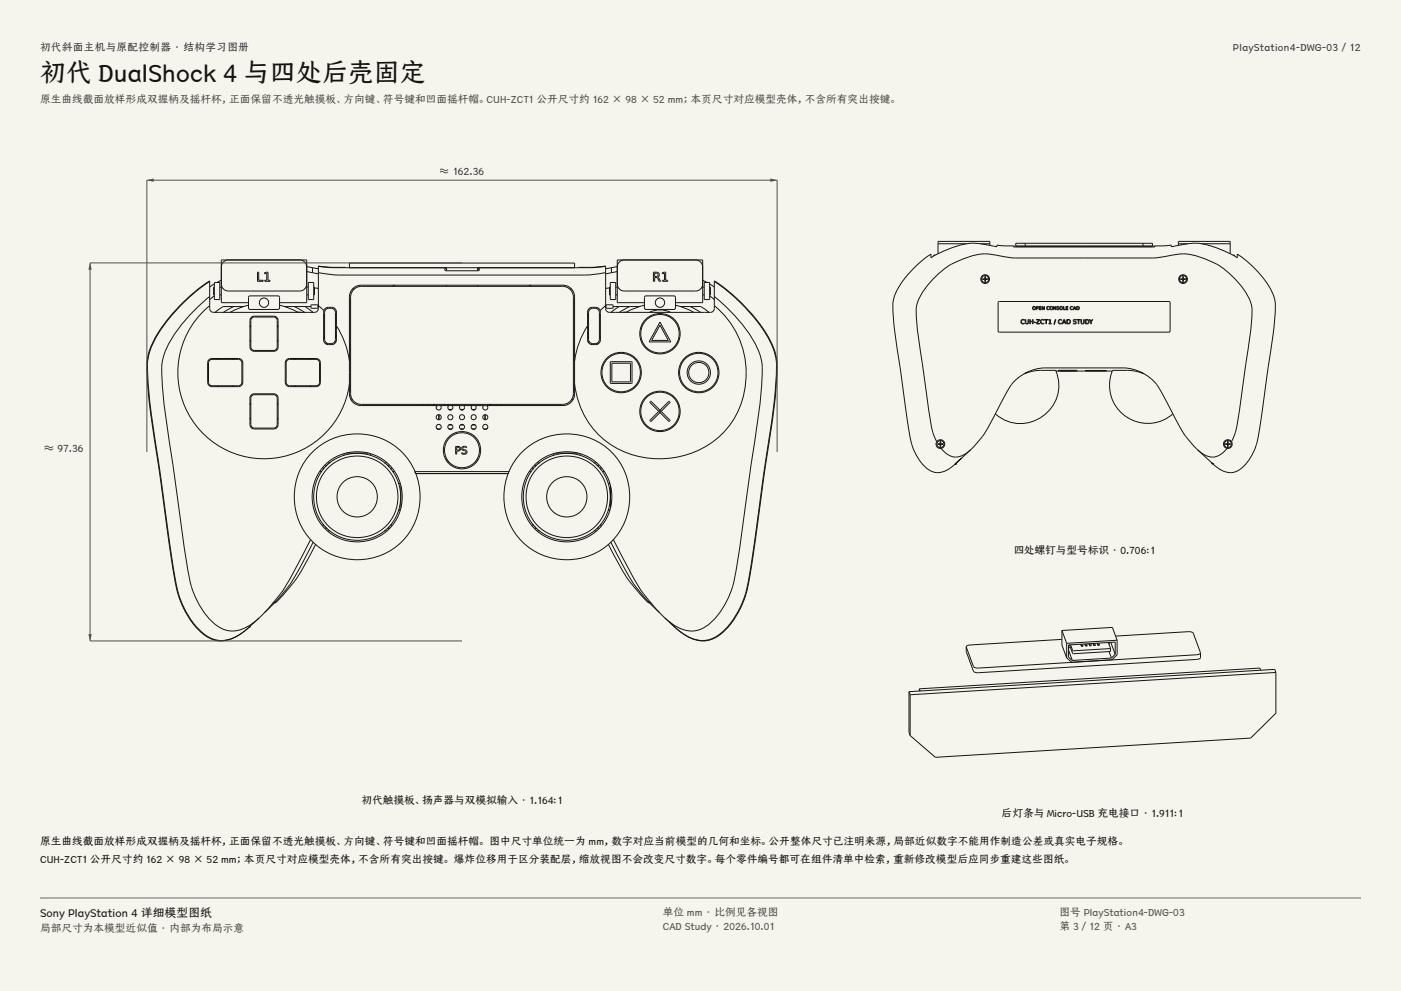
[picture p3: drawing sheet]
<svg xmlns="http://www.w3.org/2000/svg" width="420mm" height="297mm" viewBox="0 0 420 297" stroke-linecap="round" stroke-linejoin="round" font-family="sans-serif">
<g fill="#f5f4ed">
<path d="M0 0h420v297h-420z"/>
<path d="M12 12h396v275h-396z"/>
</g>
<g fill="none" stroke="#141413" stroke-width=".3">
<path d="M66.3 79.1h.3M68.4 77.9a2.09 2.09 0 0 0-2.1 2.1M89.9 77.9a2.09 2.09 0 0 1 2.1 2.1M91.7 79.1h.3M92 79.9l1.7 .3M95.4 79.8l8.2 .4M95.4 79.8l3.4 .4h4.8M95.4 79.8v1.9M181.6 79.8l-8.2 .4M181.6 79.8l-3.4 .4h-4.8M181.6 79.8v1.9M185 79.9l-1.7 .3"/>
<path d="M185 79.1h.3M187.1 77.9a2.09 2.09 0 0 0-2.1 2.1M208.6 77.9a2.09 2.09 0 0 1 2.1 2.1M210.4 79.1h.3M62.9 84.4v-.2a50.4 50.4 0 0 0-17.7 19.7l-.5 1.4a17.6 17.6 0 0 0-.6 7.7 422.5 422.5 0 0 0 4.2 32.4l3.6 25.6a29.9 29.9 0 0 0 7.8 18 8.8 8.8 0 0 0 12.4 1l2.6-2.1M62.9 84.4a50.5 50.5 0 0 0-17.5 19.5l-.5 1.4a17.5 17.5 0 0 0-.6 7.7 421.7 421.7 0 0 0 4.2 32.3l3.6 25.6a29.8 29.8 0 0 0 7.8 18 8.8 8.8 0 0 0 12.3 1l2.7-2.1M62.9 88.8a47.8 47.8 0 0 0-13 15.7 16.2 16.2 0 0 0-1.3 9 385.8 385.8 0 0 0 3.9 30.8 383.2 383.2 0 0 0 4.9 31.5 22.6 22.6 0 0 0 8.6 12.3 8.9 8.9 0 0 0 10.2-1.7l1.5-1.2M62.9 91.6v.9M62.9 91.6a25.8 25.8 0 0 0 3.6 42.6 25.8 25.8 0 0 0 38.3-19.1M62.9 84.4v4.4M62.9 88.8v2.8M62.9 92.5h.1"/>
<path d="M62.9 92.5l.5 .9 .6 .2h30.3l.6-.2 .5-.9M64.3 85.1l-1.4 .9M64.3 88.7l-1.4 1.1M64.3 86.1h-.3v2.3h.3M64.3 84.7h1.6v5.1h-1.6zM65.9 88.4h.4M65.9 86.1h.4M66.3 84l-1.3 .7M66.3 85.1a2.09 2.09 0 0 0 2.1 2.1h21.5a2.09 2.09 0 0 0 2.1-2.1M70.1 91.9l-3.1 1.7M73 91.9h-6.1l-2.5 1.7M74.5 91.5l-2.8 .8-2.7 1.3"/>
<path d="M74.5 90.7h-8.2v-12.8h25.7v12.8h-8.2M74.7 88.7h8.9l.2 .4-.1 3.4-.4 .2h-8.6l-.2-.4v-3.2zM75.2 97.6l-.3 .5M77.2 81.6h.4v2.4h1.3v.3h-1.7zM79.3 81.7l1-.1v2.4h.6v.3h-1.5v-.3h.6v-2.1l-.7 .1zM83.1 97.6l.3 .5M83.8 91.5l2.8 .8 2.7 1.3M85.3 91.9h7.9M88.2 91.9l3.1 1.7M89.3 93.6h.9M89.3 93.6h-.3M91.4 91.9l2.5 1.7"/>
<path d="M92 81.4l1.7 .3M92 88.4h.4M92 86.1h.4M92.4 84.7h1.6v5.1h-1.6zM93.3 91.4h2v1h-2zM93.7 80.2l1.7 .3M93.7 81.7l1.7 .4M93.7 80.2v1.5M94 86.1h.3v.8v1.5h-.3M94.3 86.3l1.1 .1M95.4 81.7l2.5 .4a296 296 0 0 0 25.5 .3h32.4a269.5 269.5 0 0 0 23.3-.3l2.5-.4M95.4 91.6v.9"/>
<path d="M95.4 91.6l1.7 1.5M95.4 91.3l-.1 .3M95.4 81.7v9.9M95.4 92.5h.1M97.1 93.1a2.19 2.19 0 0 1 3.7 0l.1 4.5M97.1 93.1l-.1 8.8a1.4 1.4 0 0 0 1.4 1.4 1.9 1.9 0 0 0 2.4-1l.1-4.7M97.3 94.5h-.3M97.6 92.9a1.76 1.76 0 0 1 3 .8v8a1.67 1.67 0 0 1-1.7 1.3 1.67 1.67 0 0 1-1.6-1.3v-8zM100.6 94.5h.3M100.9 97.6a25.8 25.8 0 0 1 3.9 10.6M103.6 80.2l1.2 .1M103.6 80.2h.1"/>
<path d="M104.8 80.2h67.4M104.8 80.2v-1.4h67.4v1.4M105.6 86.6h.6M106.1 86.8a3.2 3.2 0 0 1 2.3-1h60.2a3.3 3.3 0 0 1 3.3 3.3v28.8a3.3 3.3 0 0 1-3.3 3.3h-60.2a3.3 3.3 0 0 1-3.3-3.3v-28.8a3.2 3.2 0 0 1 1-2.3zM118.4 85.5l-.7 .3M133.8 80.4l-.4 .2a.4 .4 0 0 0 .1 .5 .4 .4 0 0 0 .5 0l9.6-.1M133.8 80.2v.9M133.8 85.5v.3M143.2 80.4l.4 .1M143.2 85.5v.3M143.6 80.5h.1M143.6 80.5v.5"/>
<path d="M158.6 85.5l.7 .3M170.8 86.6h.6M172.2 80.3h-29v.8M173.4 80.2l-1.2 .1M173.4 80.2h.1M176.1 97.6a25.8 25.8 0 0 0-3.9 10.6M176.4 94.5h-.3M176.7 92.9a1.76 1.76 0 0 1 3 .8v8a1.67 1.67 0 0 1-1.6 1.3 1.67 1.67 0 0 1-1.7-1.3v-8zM179.7 94.5h.3M179.9 93.1a2.19 2.19 0 0 0-3.7 0l-.1 4.5M179.9 93.1l.1 8.8a1.4 1.4 0 0 1-1.4 1.4 1.9 1.9 0 0 1-2.4-1l-.1-4.7M181.6 91.6a1.61 1.61 0 0 0 1.1 2h30.3l.6-.2 .5-.9"/>
<path d="M181.6 91.6l-1.7 1.5M181.6 91.3l.1 .3M181.6 81.7v9.9M181.7 91.4h2v1h-2zM182.7 86.3l-1.1 .1M183 86.1h-.3v2.3h.3M183 84.7h1.6v5.1h-1.6zM183.3 80.2l-1.7 .3M183.3 81.7l-1.7 .4M183.3 80.2v1.5M183.8 91.9h7.9M184.6 88.4h.4"/>
<path d="M184.6 86.1h.4M185 81.4l-1.7 .3M185 85.1a2.09 2.09 0 0 0 2.1 2.1h21.5a2.09 2.09 0 0 0 2.1-2.1M185.6 91.9l-2.5 1.7M187.7 93.6h-.9M187.7 93.6h.3M188.8 91.9l-3.1 1.7M193.2 91.5l-2.8 .8-2.7 1.3M193.2 90.7h-8.2v-12.8h25.7v12.8h-8.2M193.4 88.7h8.9l.2 .4-.1 3.4-.4 .2h-8.6l-.2-.4v-3.2zM194.6 93.6a7.2 7.2 0 0 1 6.5 0M195.9 81.6h.8a.76 .76 0 0 1 .9 .5 .76 .76 0 0 1-.4 .9l.8 1.3h-.4l-.5-1-.4-.1h-.4v1.1h-.4z"/>
<path d="M196.3 81.9h.4a.49 .49 0 0 1 .6 .5 .49 .49 0 0 1-.6 .4h-.4zM197.8 96.5l3.3 6h-6.5zM197.8 97.4l2.6 4.6h-5.1zM198.5 81.7l1.1-.1v2.4h.6v.3h-1.6v-.3h.6v-2.1l-.7 .1zM202.5 91.5l2.8 .8 2.7 1.3M204 91.9h6.1l2.5 1.7M206.9 91.9l3.1 1.7M210.7 84l1.3 .7M210.7 88.4h.4M210.7 86.1h.4M211.1 84.7h1.6v5.1h-1.6zM212.7 85.1l1.4 .9"/>
<path d="M212.7 88.7l1.4 1.1M212.7 86.1h.3v.8v1.5h-.3M214.1 84.4v-.2a51.2 51.2 0 0 1 17.6 19.4 18.2 18.2 0 0 1 1.1 10.2 555.4 555.4 0 0 1-4.2 32.4l-3.5 24.9a29.4 29.4 0 0 1-8.3 18.4 8.7 8.7 0 0 1-11.9 .5l-2.6-2.1M214.1 84.4a51.8 51.8 0 0 1 17.2 18.9 18.1 18.1 0 0 1 1.4 10.5 554.3 554.3 0 0 1-4.3 32.3l-3.5 24.9a29.3 29.3 0 0 1-8.3 18.3 8.7 8.7 0 0 1-11.8 .6l-2.7-2.1M214.1 88.8a47.8 47.8 0 0 1 13 15.7 16.2 16.2 0 0 1 1.3 9 385.8 385.8 0 0 1-3.9 30.8 383.2 383.2 0 0 1-4.9 31.5 22.6 22.6 0 0 1-8.6 12.3 8.9 8.9 0 0 1-10.2-1.7l-1.5-1.2M214.1 91.6a26.3 26.3 0 0 1 2.2 38.7 27.1 27.1 0 0 1-36.6 .2 25.4 25.4 0 0 1-7.5-15.4M214.1 91.6v.9M214.1 84.4v4.4M214.1 88.8v2.8M214.1 92.5h.1M65.1 115.6l.4 .3M65.5 107.4l-.4 .3"/>
<path d="M69.5 107.4l.5 .3M70 115.6l-.5 .3M72.5 108.7l-.2-.6-.8-.4h-7.9l-.9 .4-.2 .6v5.9l.4 .8 .7 .2h7.9l.6-.2 .4-.8M72.5 108.7h.3M72.5 114.6h.3M72.5 108.7v5.9M72.8 108.7a1.28 1.28 0 0 0-1.3-1.3h-8a1.28 1.28 0 0 0-1.3 1.3v5.9a1.28 1.28 0 0 0 1.3 1.3h8a1.28 1.28 0 0 0 1.3-1.3M72.8 108.7v5.9M74.9 102l.3 .5M76.2 118a1.28 1.28 0 0 0-1.3 1.3v8a1.28 1.28 0 0 0 1.3 1.3h5.9a1.28 1.28 0 0 0 1.3-1.3v-8a1.28 1.28 0 0 0-1.3-1.3M76.2 105.3a1.28 1.28 0 0 1-1.3-1.3v-8a1.28 1.28 0 0 1 1.3-1.2h5.9a1.28 1.28 0 0 1 1.3 1.2v8a1.28 1.28 0 0 1-1.3 1.3M76.2 118h5.9"/>
<path d="M76.2 105.3h5.9M76.2 105l-.8-.4-.2-.6v-7.9l.2-.7 .8-.4h5.9l.8 .4 .2 .7v7.9l-.2 .6-.8 .4M76.2 118.3l-.8 .4-.2 .6v7.9l.2 .7 .8 .4h5.9l.8-.4 .2-.7v-7.9l-.2-.6-.8-.4M76.2 105v.3M76.2 118v.3M76.2 105h5.9M76.2 118.3h5.9M82.1 105v.3M82.1 118v.3M83.4 102l-.3 .5M85.5 108.7a1.28 1.28 0 0 1 1.3-1.3h8a1.28 1.28 0 0 1 1.3 1.3v5.9a1.28 1.28 0 0 1-1.3 1.3h-8a1.28 1.28 0 0 1-1.3-1.3M85.5 108.7v5.9"/>
<path d="M85.5 108.7h.3M85.5 114.6h.3M85.8 108.7l.2-.6 .8-.4h7.9l.9 .4 .2 .6v5.9l-.4 .8-.7 .2h-7.9l-.6-.2-.4-.8M85.8 108.7v5.9M88.3 115.6l.5 .3M88.8 107.4l-.5 .3M92.8 107.4l.4 .3M93.2 115.6l-.4 .3M97 101.2l.3 .5M97 100.8l.3 .1M97.9 102.8l.2 .4M99.1 103l.1 .3"/>
<path d="M100.4 102.3l.2 .4M100.9 100.8l-.3 .1M104.8 108.2v-19.2a3.5 3.5 0 0 1 3.4-3.5h60.6a3.5 3.5 0 0 1 3.4 3.5v19.2M104.8 108.2v6.9M104.8 115.1a6.7 6.7 0 0 0 .5 4.9 3.5 3.5 0 0 0 2.9 1.5h22.8a.76 .76 0 0 0 0 1.1 .76 .76 0 0 0 1.1 0 .76 .76 0 0 0-.1-1.1M104.8 103.5h.3M104.8 104.7h.3M104.8 118.6h.4M105.2 119.8h.5M171.3 119.8h.5M171.8 118.6h.4M171.9 103.5h.3"/>
<path d="M171.9 104.7h.3M172.2 108.2v6.9M172.2 115.1a6.7 6.7 0 0 1-.5 4.9 3.5 3.5 0 0 1-2.9 1.5h-22.8a.76 .76 0 0 1 0 1.1 .76 .76 0 0 1-1.1 0 .76 .76 0 0 1 .1-1.1M176.1 100.8l.3 .1M176.6 102.3l-.2 .4M177.9 103l-.1 .3M179.1 102.8l-.2 .4M180 101.2l-.3 .5M180 100.8l-.3 .1M183 108.4h6.4v6.5h-6.4zM183.4 108.9h5.6v5.5h-5.6zM74.9 125.3l.3 .4"/>
<path d="M75.2 120.8l-.3 .5M83.1 120.8l.3 .5M83.4 125.3l-.3 .4M98.1 139.4l-.4 .1-.1 .5M98.2 138.7h.7M103.1 136v.5M103.8 135.8h1.7M105.5 135.8h3.2M105.5 135.8v.2M108.7 135.8h1.7M108.7 135.8v.2M111 136v.5"/>
<path d="M115.2 138.7h.7M116 139.4l.5 .1 .1 .5M126.9 121.2v.3M128 121.2v.3M130.2 121.2l-.3 .3M130.9 128.3l1.1 .2M130.9 121.7l.6-.2h14l.6 .2M131.5 124.3v1.5M131.6 124.3v1.5M133.7 137.8h.4M134.1 138.4h.5M134.4 121.2v.3"/>
<path d="M134.5 121.5a.76 .76 0 0 0 0 1.1 .76 .76 0 0 0 1.1 0 .76 .76 0 0 0-.1-1.1M134.5 128.5h1M134.5 127.4h1M134.5 122.7h1M134.7 127.2h.6M134.7 122.8h.6M136.6 133.8h.7a.75 .75 0 0 1 .8 1 .75 .75 0 0 1-1.2 .4v.9h-.3zM136.9 134.1h.4a.43 .43 0 0 1 .5 .4 .43 .43 0 0 1-.5 .4h-.4zM138 121.5a.76 .76 0 0 0-.1 1.1 .76 .76 0 0 0 1.2 0 .76 .76 0 0 0-.1-1.1M138 128.5h1M138 127.4h1M138 122.7h1"/>
<path d="M138.2 127.2h.6M138.2 122.8h.6M138.6 133.9l.9-.1 .4 .1v.3a.54 .54 0 0 0-.8-.3 .54 .54 0 0 0-.2 .8 .8 .8 0 0 1 1.1 .8 .8 .8 0 0 1-1.2 .6l-.4-.1v-.3a.64 .64 0 0 0 .8 .3 .64 .64 0 0 0 .4-.8l-.2-.1a.76 .76 0 0 1-.8-.2 .76 .76 0 0 1 0-1zM141.5 121.5a.76 .76 0 0 0-.1 1.1 .76 .76 0 0 0 1.1 0 .76 .76 0 0 0 0-1.1M141.5 128.5h1M141.5 127.4h1M141.5 122.7h1M141.7 127.2h.6M141.7 122.8h.6M142.4 138.4h.5M142.9 137.8h.4M145.4 124.3v1.5"/>
<path d="M145.5 124.3v1.5M146.1 128.3l-1.1 .2M146.8 121.2l.3 .3M149 121.2v.3M150.1 121.2v.3M161 139.4l-.5 .1-.1 .5M161.1 138.7h.7M166 136v.5M166.6 135.8h1.7M168.3 135.8h3.2M168.3 135.8v.2M171.5 135.8h1.7"/>
<path d="M171.5 135.8v.2M173.9 136v.5M178.1 138.7h.7M178.9 139.4l.4 .1 .1 .5M194.8 126l5.7-5.7 .4 .2-5.7 5.8zM195.1 120.3l5.8 5.7-.3 .3-5.8-5.7zM95.9 141.3h.6M96.9 140v.8M96.9 157v.8M97.6 157.8l.1 .5 .4 .1M98.2 159.1h.7M115.2 159.1h.7"/>
<path d="M116.6 157.8l-.1 .5-.5 .1M117.3 140v.8M117.3 157v.8M117.7 141.3h.6M119.5 152.9h.5M119.5 144.9h.5M120.2 145.6v6.6M124.6 141.9h27.8M152.6 141.4l-28.2-.1 .2 .6M158.7 141.3h.6M159.7 140v.8M159.7 157v.8"/>
<path d="M160.4 157.8l.1 .5 .5 .1M161.1 159.1h.7M178.1 159.1h.7M179.4 157.8l-.1 .5-.4 .1M180.1 140v.8M180.1 157v.8M180.5 141.3h.6M182.3 152.9h.5M182.3 144.9h.5M183 145.6v6.6M93.2 161.6l-3.7 7.1a52.9 52.9 0 0 1-11.8 16.5M93.9 162.4l-3.7 7.2a42.9 42.9 0 0 1-7.4 10.6"/>
<path d="M94.7 163.1l-.7 1.3a49.9 49.9 0 0 1-11.5 16.4M182.3 163.1l.7 1.3a49.9 49.9 0 0 0 11.5 16.4M183.1 162.4l2.5 5a48.7 48.7 0 0 0 8.6 12.8M183.8 161.6l3.7 7.1a52.9 52.9 0 0 0 11.8 16.5M74.7 187.9h.1M74.9 187.8l-.2 .1M74.9 187.8h.1M77.7 185.2l-2.8 2.6M82.8 180.2l-3.5 3.4M82.8 180.2l-1.1 .6M194.2 180.2l3.5 3.4M194.2 180.2l1.1 .6"/>
<path d="M199.3 185.2l2.8 2.6M200.7 186.4l1.4 1.4M202.1 187.8h.1M202.1 187.8l.2 .1M202.2 187.9h.1M202.3 187.9h.1"/>
<circle cx="79.1" cy="90.7" r="1.4"/>
<circle cx="197.8" cy="90.7" r="1.4"/>
<circle cx="186.2" cy="111.7" r="6.1"/>
<circle cx="186.2" cy="111.7" r="5.8"/>
<circle cx="197.8" cy="100" r="6.1"/>
<circle cx="197.8" cy="100" r="5.8"/>
<circle cx="209.5" cy="111.7" r="6.1"/>
<circle cx="209.5" cy="111.7" r="5.8"/>
<circle cx="209.5" cy="111.7" r="3.5"/>
<circle cx="209.5" cy="111.7" r="3"/>
<circle cx="131.5" cy="127.9" r=".76"/>
<circle cx="131.5" cy="125" r=".76"/>
<circle cx="135" cy="127.9" r=".76"/>
<circle cx="135" cy="125" r=".76"/>
<circle cx="138.5" cy="134.9" r="5.6"/>
<circle cx="138.5" cy="134.9" r="5.3"/>
<circle cx="138.5" cy="127.9" r=".76"/>
<circle cx="138.5" cy="125" r=".76"/>
<circle cx="142" cy="127.9" r=".76"/>
<circle cx="142" cy="125" r=".76"/>
<circle cx="145.5" cy="127.9" r=".76"/>
<circle cx="145.5" cy="125" r=".76"/>
<circle cx="197.8" cy="123.3" r="6.1"/>
<circle cx="197.8" cy="123.3" r="5.8"/>
<circle cx="107" cy="148.9" r="18.9"/>
<circle cx="107" cy="148.9" r="13.5"/>
<circle cx="107" cy="148.9" r="13.1"/>
<circle cx="107" cy="148.9" r="12.3"/>
<circle cx="107.1" cy="148.9" r="6.1"/>
<circle cx="169.9" cy="148.9" r="18.9"/>
<circle cx="169.9" cy="148.9" r="13.5"/>
<circle cx="169.9" cy="148.9" r="13.1"/>
<circle cx="169.9" cy="148.9" r="12.3"/>
<circle cx="169.9" cy="148.9" r="6.1"/>
</g>
<path d="M44 135.4v-81.4h189v81.4" fill="none" stroke="#504e49" stroke-width=".3"/>
<g fill="#504e49">
<path d="M44 54l2.1-.5v1z"/>
<path d="M230.9 53.5l2.1 .5-2.1 .5z"/>
</g>
<path d="M138.5 78.8h-111.5v113.3h111.5" fill="none" stroke="#504e49" stroke-width=".3"/>
<g fill="#504e49">
<path d="M27 78.8l.5 2h-1z"/>
<path d="M26.5 190.1h1l-.5 2z"/>
</g>
<g fill="none" stroke="#141413" stroke-width=".3">
<path d="M280.4 76.4h-.5v.3M281.2 73.1h8.5M293.9 73.1h2.8M296.7 73.6v-1.3h-15.5v3.7M303.8 73.8h.7M304.5 73.8h20.5M304.5 73.8h41M304.5 73.8v-.9h41v.9M307.3 72.9v.9M322.2 73.8h.1M322.7 73.8h.1M327.3 73.8h.1"/>
<path d="M327.8 73.8h.1M342.7 72.9v.9M345.5 73.8h.7v.1M346.2 73.9l-41.8 .1h-.5l-.1-.3-4.9-.3v.6l-.6-.1a19.2 19.2 0 0 0-12.5 .2 29.7 29.7 0 0 0-6.7 3.2v-1.1a28.5 28.5 0 0 0-11.1 13.1 38.6 38.6 0 0 0 .5 11.8l3.8 27.1a18.1 18.1 0 0 0 5.7 12.3 5.5 5.5 0 0 0 7.5-.7l.8-.7M346.2 73.9v-.2l4.9-.3v.6l.6-.1a19.2 19.2 0 0 1 12 0l4.2 1.7 3 1.7v-1.1a29.5 29.5 0 0 1 11 12.8 26.6 26.6 0 0 1-.1 10.3l-4.1 28.5a19.1 19.1 0 0 1-5.3 12.3 5.5 5.5 0 0 1-7.9-.3l-.8-.7M353.3 73.6v-1.3h15.5v3.7M353.3 73.1h2.8M360.3 73.1h8.5M369.6 76.4h.5v.3M294.5 83.5h1.6v.2h-1.6zM295.2 82.9h.2v1.5h-.2zM299.3 90.5l.3-.1h50.8l.4 .3v8.5l-.4 .3h-50.8l-.4-.3z"/>
<path d="M306.2 95.9a.51 .51 0 0 1 .9 .1 .52 .52 0 0 0-.7 0 .52 .52 0 0 0 0 .8 .52 .52 0 0 0 .7 0 .64 .64 0 0 1-1 .1 .64 .64 0 0 1 .1-1zM307.4 95.7h.1v.8a.33 .33 0 0 0 .4 .5 .33 .33 0 0 0 .3-.5v-.8h.2v.9a.51 .51 0 0 1-.5 .5 .51 .51 0 0 1-.5-.5zM308.7 95.7h.2v.6h.6v-.6h.2v1.4h-.2v-.7h-.6v.7h-.2zM310 96.5l.5 .1zM310.7 95.7h1l-.8 1.2 .8 .2h-1.1l.9-1.2zM310.7 91.8h.3a.33 .33 0 0 1 .3 .5 .33 .33 0 0 1-.5 .1l-.1 .4zM310.8 91.9l.3 .1v.3h-.3zM311.5 91.8h.6l-.5 .1v.3h.5l-.5 .2v.3l.5 .1h-.6zM312.1 95.9a.51 .51 0 0 1 .9 .1 .52 .52 0 0 0-.8 0 .52 .52 0 0 0 0 .8 .52 .52 0 0 0 .8 0 .64 .64 0 0 1-1 .1 .64 .64 0 0 1 .1-1zM312.4 91.8l.6 .9 .1-.9v1l-.6-.8-.1 .8zM313.1 95.7h1.1l-.5 .2v1.2h-.2v-1.2zM313.9 92l.4-.2 .3 .3a.39 .39 0 0 0-.6 0 .39 .39 0 0 0 0 .5 .39 .39 0 0 0 .6 0 .49 .49 0 0 1-.8 .1 .49 .49 0 0 1 .1-.7z"/>
<path d="M314.4 95.8l.5-.1v1.2l.3 .2h-.8l.3-.2v-1l-.3 .1zM315.8 91.8l.7 .9 .1-.9v1l-.6-.8-.2 .8zM316.4 95.7h.1l-.6 1.5zM316.9 91.9h.6l-.5 .2a.4 .4 0 0 1 .5 .5 .4 .4 0 0 1-.7 .2l.5-.1v-.3a.33 .33 0 0 1-.4-.1 .33 .33 0 0 1 0-.4zM317.4 95.9a.51 .51 0 0 1 .9 .1 .52 .52 0 0 0-.7 0 .52 .52 0 0 0 0 .8 .52 .52 0 0 0 .7 0 .64 .64 0 0 1-1 .1 .64 .64 0 0 1 .1-1zM318.8 91.8l.1 .9 .5 .1h-.6zM318.9 95.7h.2l.5 1.4-.3-.4h-.6l-.3 .4zM319 95.9l.3 .7h-.5zM319.6 91.8h.6l-.5 .1v.3h.5l-.5 .2v.3l.5 .1h-.6zM319.8 95.7a.76 .76 0 0 1 1.1 .7 .76 .76 0 0 1-1.1 .7zM320 95.9a.55 .55 0 0 1 .7 .5 .55 .55 0 0 1-.7 .5zM320.9 92l.5-.2 .2 .3a.39 .39 0 0 0-.5 0 .39 .39 0 0 0 0 .5 .39 .39 0 0 0 .5 0 .49 .49 0 0 1-.8 .1 .49 .49 0 0 1 .1-.7z"/>
<path d="M321.9 95.8h.7v.2l-.2-.1a.27 .27 0 0 0-.4 0 .27 .27 0 0 0 0 .3 .49 .49 0 0 1 .6 .2 .49 .49 0 0 1-.2 .7 .49 .49 0 0 1-.7-.3l.1 .1a.3 .3 0 0 0 .5 .1 .3 .3 0 0 0-.1-.5l-.4-.3zM322.1 91.8l.5 1-.2-.2h-.5l-.2 .2zM322.1 92l.2 .5h-.3zM322.7 91.8a.57 .57 0 0 1 .9 .5 .57 .57 0 0 1-.9 .5zM322.8 95.7h1.1l-.5 .2v1.2h-.2v-1.2zM322.9 91.9a.41 .41 0 0 1 .5 .4 .41 .41 0 0 1-.5 .4zM324 95.7h.2v.8a.33 .33 0 0 0 .3 .5 .33 .33 0 0 0 .4-.5v-.8h.2v.9a.51 .51 0 0 1-.6 .5 .51 .51 0 0 1-.5-.5zM325.4 95.7a.76 .76 0 0 1 1.1 .7 .76 .76 0 0 1-1.1 .7zM325.6 95.9a.55 .55 0 0 1 .7 .5 .55 .55 0 0 1-.7 .5zM326.5 95.7l.6 .6 .5-.6-.4 .7v.7h-.2v-.7zM353.9 83.5h1.6v.2h-1.6zM354.6 82.9h.2v1.5h-.2z"/>
<path d="M307.6 111.7l.4-.1-.6 .2M316.5 111h.1M316.5 111l-5.8 .1-3.6 .9M316.5 111a11.4 11.4 0 0 1-3.9 13.7 11.4 11.4 0 0 1-14.2-.7M316.5 111l.1 .2h16.8M317.6 111.2h-.4v-.2h5.7v.2h-.4M318.1 111h3.9M325.4 111v.2M325.6 111h-.2M325.6 111h5.8M331.4 111l.3 .2h-6.3M333.5 111l5.8 .1 3.6 .9"/>
<path d="M333.5 111a11.4 11.4 0 0 0 3.9 13.7 11.4 11.4 0 0 0 14.2-.7M333.5 111h.1M342.4 111.7l-.4-.1 .6 .2M280.8 132.4l-.2-.5a22 22 0 0 1-2.1-8.5l-1.4-10.3a181.8 181.8 0 0 1-2.4-20.2 15.8 15.8 0 0 1 5.1-9.3 23.7 23.7 0 0 1 16.3-7.5l2.8 .4a45.4 45.4 0 0 0 12.9 .8h29.5a39.1 39.1 0 0 0 11.7-1.1 21.3 21.3 0 0 1 12.5 3.4 26.6 26.6 0 0 1 9.4 10.9 22.2 22.2 0 0 1 0 8.6l-3.2 22.7a38.8 38.8 0 0 1-1.8 9.1l-.7 1.5M280.8 132.4a1.31 1.31 0 0 1 2.2 0 1.31 1.31 0 0 1-.9 2M280.8 132.4a1.31 1.31 0 0 0 0 1.4 1.31 1.31 0 0 0 1.3 .6M281.1 133h1.6v.2h-1.6zM281.8 132.3h.2v1.6h-.2zM282.1 134.4a5.1 5.1 0 0 0 8.3 .9l.6-.5M286.3 139.1l1.9-1.7zM286.3 139.1h.1M286.4 139.1h.1"/>
<path d="M291 134.8l-4.7 4.3M291 134.8l1.6-1.7a32 32 0 0 0 5.9-9.2 49 49 0 0 1 5.7-9.7 14.6 14.6 0 0 1 12.1-3.9h17.4a14.3 14.3 0 0 1 13.1 4.9l4 7.2a39.6 39.6 0 0 0 6.6 10.7l1.6 1.7M359 134.8l4.7 4.3M363.2 138.7l.5 .4zM363.6 139.1h.1M363.7 139.1h.1M367.3 133h1.6v.2h-1.6zM367.9 134.4a5.1 5.1 0 0 1-8.3 .9l-.6-.5M368 132.3h.2v1.6h-.2zM369.2 132.4a1.31 1.31 0 0 0-2.2 0 1.31 1.31 0 0 0 .9 2M369.2 132.4a1.31 1.31 0 0 1 0 1.4 1.31 1.31 0 0 1-1.3 .6M289.7 193.8v1.5l2.1 5.9 1 .4 66-4 1-.3 .1-1.6"/>
<path d="M289.7 193.8l2.1 6 1 .4 66-4 .8-.2 .3-.3M318.4 191.6l-27.6 1.7-.8 .2-.3 .3M318.4 189v4.3l1.4 3.9M318.4 189l1.4 3.8M318.4 189l15.1-1 1.4 3.9M319.8 192.8v4.4M320.3 194.9l1.2 3M320.6 193.3l1 2.6 11.3-.7M320.9 194.1h-.6M320.9 193.3l.7 1.7 .2 .1 11.1-.8M324 193.1l.2 .6M324.5 193l.2 .5"/>
<path d="M324.7 193.5h-.5v.2M324.7 193.5v.2h-.5M325.2 193l.2 .6M325.3 193l.1 .5M325.4 193.5v.1M325.7 193l.2 .4M325.9 193.4l-.5 .1M325.9 193.4v.2h-.5M326.7 193.4l-.2-.5 .2 .7M326.7 193.4v.2M327 192.9l.1 .5M327.1 193.4v.1l-.4 .1"/>
<path d="M327.1 193.4h-.4M327.7 192.8l.2 .7M327.7 192.8l.2 .5M327.9 193.3v.2M328.2 192.8l.2 .5M328.4 193.3h-.5M328.4 193.3v.2h-.5M328.9 192.8l.2 .6M329 192.8l.1 .4M329.1 193.2v.2M329.4 192.7l.2 .5M329.6 193.2v.2h-.5"/>
<path d="M329.6 193.2h-.5M332.3 192.6l.6 1.7M332.5 195.3l.7 1.9M332.5 192.5v.7M332.6 192.5l-.1 .2M332.9 195.2h.1M332.9 194.3v.9M333 192.5l1.3 3.6M333.2 197.2l-11.7 .7M334.3 196.1l-1.1 1.1M334.3 196.1v-3.7l-14 .9v3.7l1.2 .9M334.4 190.6l21.8-1.3 1 .1 .5 .4 2.2 5.9"/>
<path d="M334.9 191.9v4.3l-1.5 1.5-12.1 .8-1.5-1.3M334.9 191.9l-15.1 .9M272.5 207.3v12.2l.4 .9M272.5 207.3l.4 .9M272.9 208.2v12.2M275.6 206.4l.2 .7M275.6 206.4v.7M377.9 200.9l-.2-.7-102.1 6.2M382.5 201.5v12.3l-7.6 7.4-94.5 5.8-7.5-6.6M382.5 201.5l-.4-.9-109.6 6.7M382.5 201.5l-109.6 6.7"/>
<circle cx="295.3" cy="83.7" r="1.31"/>
<circle cx="295.3" cy="83.7" r="1.06"/>
<circle cx="310" cy="92.3" r=".5"/>
<circle cx="310" cy="92.3" r=".38"/>
<circle cx="315.1" cy="92.3" r=".5"/>
<circle cx="315.2" cy="92.3" r=".38"/>
<circle cx="318.1" cy="92.3" r=".5"/>
<circle cx="318.2" cy="92.3" r=".38"/>
<circle cx="354.7" cy="83.7" r="1.31"/>
<circle cx="354.7" cy="83.7" r="1.06"/>
<circle cx="281.9" cy="133.1" r="1.06"/>
<circle cx="368.1" cy="133.1" r="1.06"/>
</g>
<path d="M12 269.3h396zM12 269h396v.3h-396z" fill-rule="evenodd" fill="#504e49"/>
<text font-size="7.8" fill="#141413" x="12" y="24.7">初代 DualShock 4 与四处后壳固定</text>
<text font-size="3.5" fill="#141413" x="12" y="274.9">Sony PlayStation 4 详细模型图纸</text>
<g font-size="3.2" fill="#1b365d">
<text x="12" y="15.3">初代斜面主机与原配控制器 · 结构学习图册</text>
<text x="369.6" y="15.3">PlayStation4-DWG-03 / 12</text>
<text x="131.9" y="52.4">≈ 162.36</text>
<text x="13.2" y="135.4">≈ 97.36</text>
</g>
<g font-size="3.2" fill="#504e49">
<text x="12" y="30.9">原生曲线截面放样形成双握柄及摇杆杯，正面保留不透光触摸板、方向键、符号键和凹面摇杆帽。CUH-ZCT1 公开尺寸约 162 × 98 × 52 mm；本页尺寸对应模型壳体，不含所有突出按键。</text>
<text x="198.7" y="274.5">单位 mm · 比例见各视图</text>
<text x="317.6" y="274.5">图号 PlayStation4-DWG-03</text>
<text x="12" y="279.3">局部尺寸为本模型近似值 · 内部为布局示意</text>
<text x="198.7" y="278.8">CAD Study · 2026.10.01</text>
<text x="317.6" y="278.8">第 3 / 12 页 · A3</text>
</g>
<g font-size="3.2" fill="#141413">
<text x="303.7" y="166">四处螺钉与型号标识 · 0.706:1</text>
<text x="108.4" y="241">初代触摸板、扬声器与双模拟输入 · 1.164:1</text>
<text x="300.3" y="245">后灯条与 Micro-USB 充电接口 · 1.911:1</text>
<text x="12" y="253.3">原生曲线截面放样形成双握柄及摇杆杯，正面保留不透光触摸板、方向键、符号键和凹面摇杆帽。 图中尺寸单位统一为 mm，数字对应当前模型的几何和坐标。公开整体尺寸已注明来源，局部近似数字不能用作制造公差或真实电子规格。</text>
<text x="12" y="258.6">CUH-ZCT1 公开尺寸约 162 × 98 × 52 mm；本页尺寸对应模型壳体，不含所有突出按键。 爆炸位移用于区分装配层，缩放视图不会改变尺寸数字。每个零件编号都可在组件清单中检索，重新修改模型后应同步重建这些图纸。</text>
</g>
</svg>
